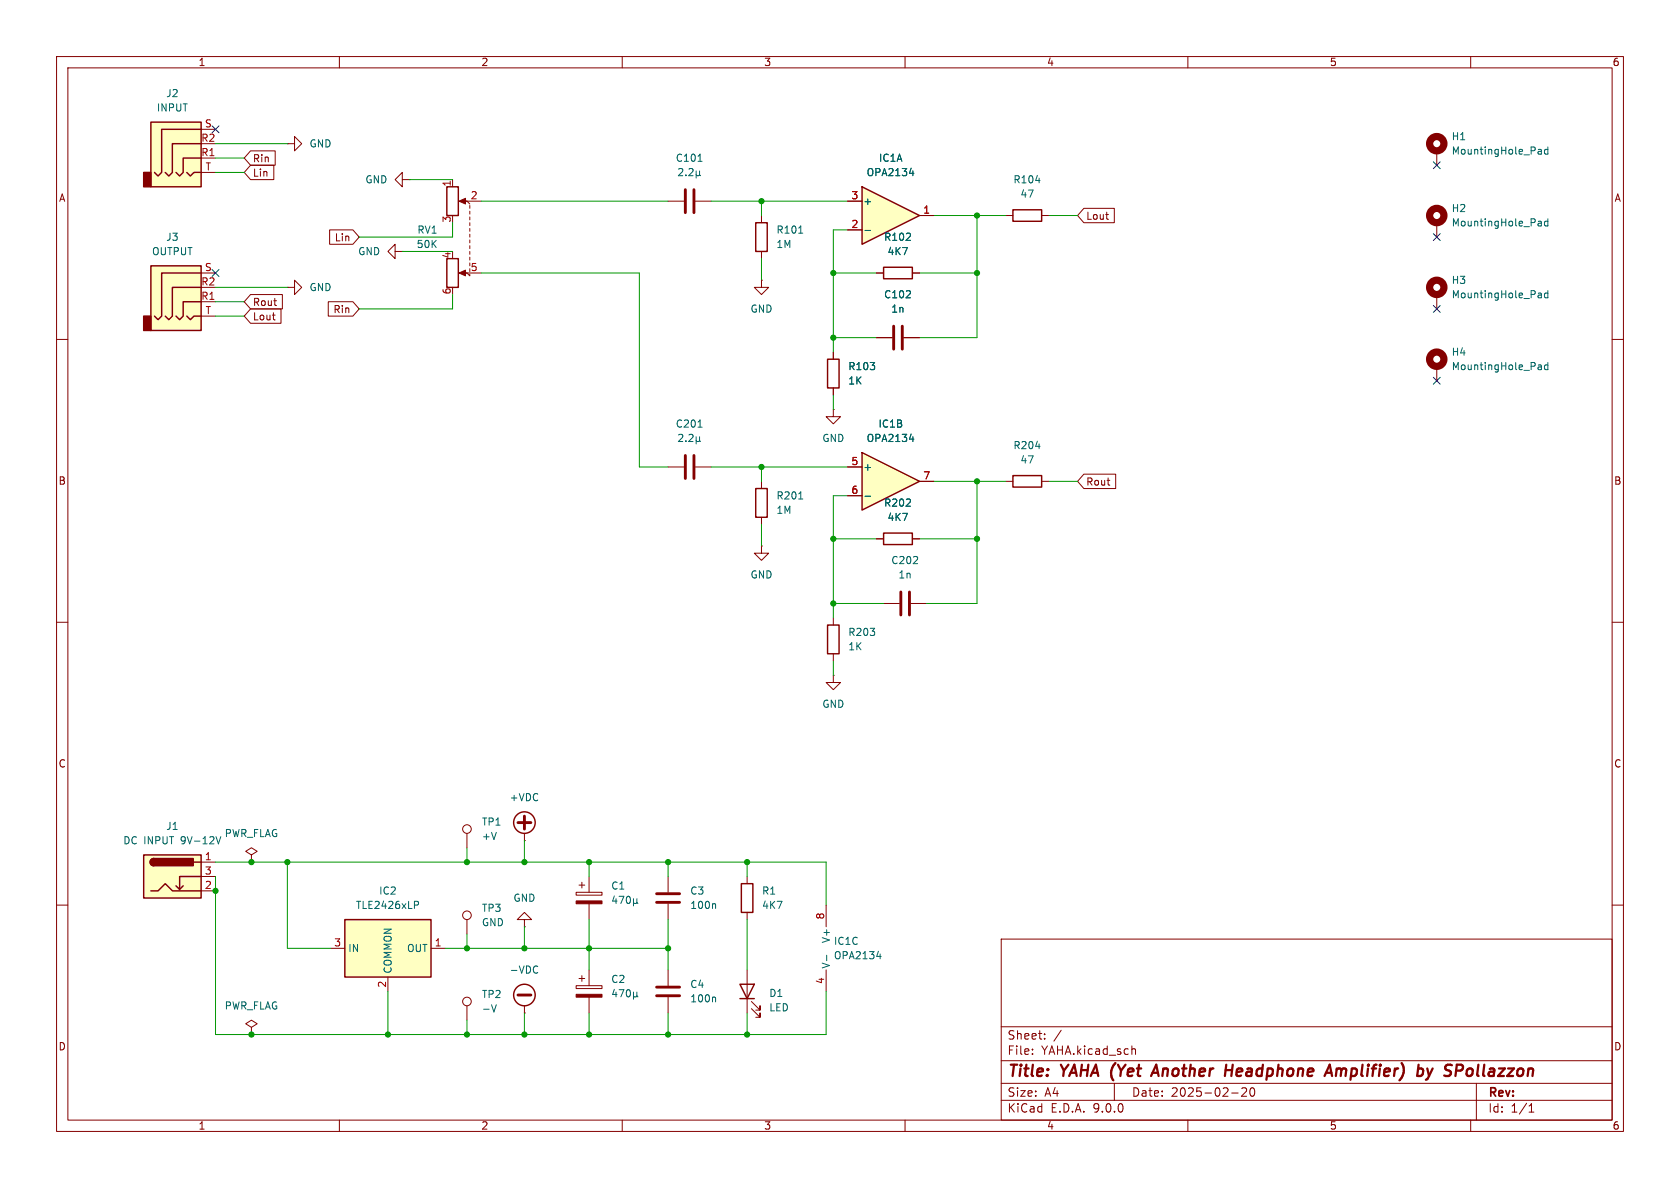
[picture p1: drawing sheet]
<svg xmlns="http://www.w3.org/2000/svg" width="297mm" height="210mm" viewBox="0 0 297 210" stroke-linecap="round" stroke-linejoin="round" font-family="sans-serif">
<g fill="none" stroke="#840000" stroke-width=".18">
<path d="M10 10h277v190h-277zM12 12h273v186h-273zM60 10v2M110 10v2M160 10v2M210 10v2M260 10v2M10 60h2M285 60h2M177.8 85.1h1.3M184.1 85.1h1.3M10 110h2"/>
<path d="M285 110h2M10 160h2M177 166h108v32h-108zM285 160h2M60 198v2M110 198v2M160 198v2M177 194.5h108M177 191.5h108M177 187.5h108M177 181.5h108M182.5 186.3v.1"/>
<path d="M182.5 185.5v.1M184.7 183.6v.1M184.7 182.8v.1M187.6 182.1l-1.3 2M197 191.5v3M200.2 185.5h.5v.9M210 198v2M217.7 193.2h1.2M220.3 192.4v.5l-.8 .9h.9M221.1 192.4a.81 .81 0 0 0 .4 1.4l.2-.1 .1-.5-.1-.8M260 198v2M261 191.5v6.5"/>
<path d="M270.3 196.6h.9M270.3 195.5l.4-.4v1.5"/>
</g>
<path d="M203.5 190.2l.9-2 .4 2M203.8 189.6h.9M216.7 189.2h1.1M217.9 188.2l-.2 2M234.4 189.6h1M235.1 188.2l.4 2M236.3 188.9l-.1 1.3M236.9 188.9l-.6 .2M252.3 188.9l.3 1.3M252.6 190.2l-.2 .5-.3 .2M253.3 188.9l-.7 1.3M259.6 189l-.3 .3v.5l.3 .4" fill="none" stroke="#840000" stroke-width=".4"/>
<path d="M179.1 84.1h5v2h-5z" fill="none" stroke="#840000" stroke-width=".25"/>
<path d="M183.1 78.9h.8" fill="none" stroke="#006464" stroke-width=".18"/>
<path d="M152.4 33l10.2 5.1-10.2 5.1z" fill="#ffffc2"/>
<path d="M152.4 33l10.2 5.1-10.2 5.1z" fill="none" stroke="#840000" stroke-width=".25"/>
<g fill="none" stroke="#840000" stroke-width=".18">
<path d="M118.1 35.6h2.8M122.9 35.6h2.8M149.9 35.6h2.5M162.6 38.1h2.5M149.9 40.6h2.5M118.1 82.6h2.8M122.9 82.6h2.8M44.4 151.1l1.1-.6-1.1-.6-1 .6 1 .6v1.3M44.4 152.4h.1M82.5 147.3v2.6"/>
<circle cx="82.5" cy="146.6" r=".76"/>
</g>
<g fill="none" stroke="#006464" stroke-width=".18">
<path d="M120 29.9l.5-.1 .2 .4-.8 .9h.8M121.3 30.9v.2M121.8 29.9l.5-.1 .2 .4-.8 .9h.8M123.1 30.9l.2 .2h.2l.2-.2M123.1 30.2v1.3M123.4 28.5h.7M123.7 30.9l.2 .2M123.7 30.2v.7M160.8 30.6h.8M161.4 30.2v.9M152.9 40.7h1M120 76.9l.5-.1 .2 .3-.8 .9h.8"/>
<path d="M121.3 77.9v.1M121.8 76.9l.5-.1 .2 .3-.8 .9h.8M123.1 77.2v1.3M123.1 77.9l.2 .1h.2l.2-.1M123.4 75.5h.7M123.7 77.2v.7M123.7 77.9l.2 .1"/>
</g>
<path d="M121.2 33.5v4.1M122.7 33.5v4.1M121.2 80.5v4.1M122.7 80.5v4.1" fill="none" stroke="#840000" stroke-width=".51"/>
<path d="M25.4 151.1h10.2v7.7h-10.2z" fill="#ffffc2"/>
<path d="M156.2 94.2h5.1v2.1h-5.1zM25.4 151.1h10.2v7.7h-10.2zM26.7 157.5h1.2l1.3-1.3 1.3 1.3h5.1M27.2 151.8a.64 .64 0 0 0-.7 .6 .64 .64 0 0 0 .7 .6M32.4 156.6l-.7 .6M34.3 152.4h1.3M35.6 154.9h-3.9v2.3l-.6-.6" fill="none" stroke="#840000" stroke-width=".25"/>
<g fill="#840000" stroke="#840000" stroke-width=".25">
<path d="M26.7 152l.5-.2v1.2a.63 .63 0 0 1-.6-.4 .63 .63 0 0 1 .1-.6z"/>
<path d="M27.2 151.8h7v1.2h-7z"/>
</g>
<path d="M154.9 95.3h1.3M161.3 95.3h1.3M35.6 152.4h2.5M35.6 154.9h2.5M35.6 157.5h2.5" fill="none" stroke="#840000" stroke-width=".18"/>
<path d="M38.2 147.9l.4 1.3 .4-1.3" fill="none" stroke="#006464" stroke-width=".18"/>
<path d="M61 162.6h15.2v10.1h-15.2z" fill="#ffffc2"/>
<g fill="none" stroke="#840000" stroke-width=".25">
<path d="M156.2 47.2h5.1v2.1h-5.1zM61 162.6h15.2v10.1h-15.2zM130.8 174h2.5l-1.2 2.5zM130.8 176.5h2.5"/>
<circle cx="92.7" cy="145.4" r="1.9"/>
</g>
<g fill="none" stroke="#840000" stroke-width=".18">
<path d="M50.8 25.4h1.3v-1.3l1.2 1.3-1.2 1.3v-1.3M50.8 25.4h.1M154.9 48.3h1.3M161.3 48.3h1.3M254 64.8v2.5M92.7 148.6h.1M92.7 147.3v1.3M101.9 157.7h4.5v.5h-4.5zM102.4 156.5h1M102.9 156v1M104.1 154.9v2.8M104.1 159.8v2.8"/>
<path d="M58.4 167.6h2.6M68.6 172.7v2.6M76.2 167.6h2.5M82.5 162.6v2.5M92.7 162.6h-1.3l1.3-1.3 1.3 1.3h-1.3v1.2M92.7 163.8h.1M132.1 171.5v7.6M132.8 178.3l1.6 1.5v-.7v.7h-.8M132.8 177l1.6 1.6v-.8v.8h-.8"/>
<circle cx="82.5" cy="161.8" r=".76"/>
</g>
<g fill="none" stroke="#006464" stroke-width=".18">
<path d="M272.1 64.5h.2l.2 .2v.6M272.5 65.3h-.4M272.5 64.8l-.4 .1M273.6 64.6l-.3-.1-.3 .2 .2 .6h.4M273.6 64.1v1.2M73.3 159.3h.5l.2 .3-.1 .3-.6 .1M108.6 158.4l-.3 .9h.8M108.9 158.9v.8M109.5 158.4h.8l-.5 1.3M110.8 158.6l.2-.2a.68 .68 0 0 1 .5 .7 .68 .68 0 0 1-.5 .6l-.2-.1-.1-.4zM112 159.5l.2 .2h.2l.2-.2M112 158.9v1.2"/>
<path d="M112.6 159.5l.2 .2M112.6 158.9v.6"/>
</g>
<path d="M91.6 145.4h2.3M92.7 144.3v2.3" fill="none" stroke="#840000" stroke-width=".51"/>
<circle cx="254" cy="63.5" r="1.27" fill="none" stroke="#840000" stroke-width="1.3"/>
<path d="M101.9 159.3h4.5v.5h-4.5z" fill="#840000" stroke="#840000" stroke-width=".18"/>
<path d="M26.7 21.6h8.9v11.4h-8.9z" fill="#ffffc2"/>
<path d="M25.4 30.5h1.3v2.5h-1.3z" fill="#840000" stroke="#840000" stroke-width=".25"/>
<g fill="none" stroke="#840000" stroke-width=".25">
<path d="M26.7 21.6h8.9v11.4h-8.9zM33 30.5l.7 .6 .6-.6h1.3M35.6 22.9h-7v7.6l-.7 .6-.6-.6M35.6 27.9h-3.2v2.6l-.7 .6-.6-.6M35.6 25.4h-5.1v5.1l-.7 .6-.6-.6"/>
<circle cx="92.7" cy="175.9" r="1.9"/>
</g>
<g fill="none" stroke="#840000" stroke-width=".18">
<path d="M35.6 22.9h2.5M35.6 27.9h2.5M35.6 30.5h2.5M71.1 31.8v1.2l-1.3-1.2 1.3-1.3v1.3h1.3M72.4 31.8h.1M254 26.7v2.5M254 39.4v2.5M50.8 50.8h1.3v-1.3l1.2 1.3-1.2 1.3v-1.3M50.8 50.8h.1M69.8 44.5v1.2l-1.2-1.2 1.2-1.3v1.3h1.3M71.1 44.5h.1M254 52.1v2.5"/>
<path d="M156.2 106.7h2.8M161 106.7h2.8M118.1 154.9v2.8M118.1 159.8v2.8M92.7 179.1h.1M92.7 177.8v1.3M118.1 171.5v2.7M118.1 176.3v2.8M44.4 181.6l1.1-.6-1.1-.7-1 .7 1 .6v1.3M44.4 182.9h.1"/>
</g>
<g fill="none" stroke="#840000" stroke-width="1.3">
<circle cx="254" cy="25.4" r="1.27"/>
<circle cx="254" cy="38.1" r="1.27"/>
<circle cx="254" cy="50.8" r="1.27"/>
</g>
<g fill="none" stroke="#006464" stroke-width=".18">
<path d="M272.1 26.4h.2l.2 .2v.6M272.1 39.1h.2l.2 .2v.6M272.5 27.2h-.4M272.5 26.7l-.4 .1M272.5 39.9h-.4M272.5 39.4l-.4 .1M273.6 26v1.2M273.6 38.7v1.2M273.6 26.5l-.3-.1-.3 .2 .2 .6h.4M273.6 39.2l-.3-.1-.3 .2 .2 .6h.4M272.1 51.8h.2l.2 .2v.6M272.5 52.6h-.4"/>
<path d="M272.5 52.1l-.4 .1M273.6 51.9l-.3-.1-.3 .2 .2 .6h.4M273.6 51.4v1.2M126.3 159.8l.2 .1v.7M94.8 170.8l.3 .1M95.1 171.9l-.3 .1M126.3 176.3l.2 .1v.7"/>
</g>
<path d="M159.3 104.6v4.1M160.8 104.6v4.1M116.1 159.5h4M116.1 158h4M91.6 175.9h2.3M116.1 176h4M116.1 174.5h4" fill="none" stroke="#840000" stroke-width=".51"/>
<path d="M26.7 47h8.9v11.4h-8.9z" fill="#ffffc2"/>
<path d="M25.4 55.9h1.3v2.5h-1.3z" fill="#840000" stroke="#840000" stroke-width=".25"/>
<path d="M79 33h2v5.1h-2zM133.6 39.4h2v5.1h-2zM179.1 37.1h5v2h-5zM26.7 47h8.9v11.4h-8.9zM33 55.9l.7 .6 .6-.6h1.3M35.6 48.3h-7v7.6l-.7 .6-.6-.6M35.6 53.3h-3.2v2.6l-.7 .6-.6-.6M35.6 50.8h-5.1v5.1l-.7 .6-.6-.6M79 45.7h2v5.1h-2zM133.6 86.4h2v5h-2zM131.1 156.2h2v5.1h-2z" fill="none" stroke="#840000" stroke-width=".25"/>
<g fill="none" stroke="#840000" stroke-width=".18">
<path d="M80 31.8v1.2M81.5 35.6h3.6M82.5 35.6l.6 .5M83.1 36.3v.5M83.1 37.3v.5M83.1 38.4v.5M83.1 39.4v.5M134.6 38.1v1.3M177.8 38.1h1.3M184.1 38.1h1.3M35.6 48.3h2.5M35.6 53.3h2.5"/>
<path d="M35.6 55.9h2.5M81.5 48.3h3.6M82.5 48.3l.6 .5v-.3M83.1 40.4v.5M83.1 41.4v.5M83.1 42.4v.5M83.1 43.4v.5M83.1 44.5v.5M83.1 45.5v.5M134.6 49.5v1.3h1.3l-1.3 1.3-1.3-1.3h1.3M134.6 49.5h.1M134.6 44.5v1.2"/>
<path d="M154.9 59.7h2.8M159.8 59.7h2.8M134.6 85.1v1.3M134.6 91.4v1.3M132.1 154.9v1.3M82.5 177.8v2.5M132.1 161.3v1.3"/>
<circle cx="82.5" cy="177" r=".76"/>
</g>
<path d="M183.1 31.9h.8M141.2 41.2h.7M141.2 88.2h.7M87.7 177.6l-.4 1.3" fill="none" stroke="#006464" stroke-width=".18"/>
<g fill="#840000" stroke="#840000" stroke-width=".18">
<path d="M81.2 35.6l1.1-.5v1z"/>
<path d="M81.2 48.3l1.1-.5v1z"/>
</g>
<path d="M158 57.7v4M159.5 57.7v4" fill="none" stroke="#840000" stroke-width=".51"/>
<path d="M152.4 80l10.2 5.1-10.2 5.1z" fill="#ffffc2"/>
<path d="M146.3 63.5h2v5.1h-2zM152.4 80l10.2 5.1-10.2 5.1zM146.3 110.5h2v5.1h-2z" fill="none" stroke="#840000" stroke-width=".25"/>
<g fill="none" stroke="#840000" stroke-width=".18">
<path d="M44.3 26.7h4.3v2.5h-4.3l-1.1-1.3zM44.3 29.2h4.1v2.6h-4.1l-1.1-1.3zM149.9 35.6h2.5M162.6 38.1h2.5M191.6 36.8h5.4v2.6h-5.4l-1.1-1.3zM195.5 37.9h.5M195.8 38.8h.2M44.3 52.1h5.6v2.5h-5.6l-1.1-1.3zM44.3 54.6h5.4v2.6h-5.4l-1.1-1.3zM48.2 55.7h.4M48.5 56.6h.1M58 53.3h4.4l1.1 1.3-1.1 1.3h-4.4z"/>
<path d="M58.3 40.6h4.1l1.1 1.3-1.1 1.3h-4.1zM149.9 40.6h2.5M154.9 48.3h1.3M154.9 59.7h2.8M159.8 59.7h2.8M161.3 48.3h1.3M147.3 72.4v1.3h1.3l-1.3 1.2-1.3-1.2h1.3M147.3 72.4h.1M147.3 62.2v1.3M147.3 68.6v1.3M134.6 96.5v1.3h1.3l-1.3 1.3-1.3-1.3h1.3M134.6 96.5h.1"/>
<path d="M149.9 82.6h2.5M149.9 87.6h2.5M154.9 95.3h1.3M161.3 95.3h1.3M162.6 85.1h2.5M191.6 83.8h5.6v2.6h-5.6l-1.1-1.3zM147.3 119.4v1.3h1.3l-1.3 1.2-1.3-1.2h1.3M147.3 119.4h.1M147.3 109.2v1.3M147.3 115.6v1.2M101.9 174.2h4.5v.6h-4.5zM102.4 173h1"/>
<path d="M102.9 172.5v1M104.1 171.5v2.7M104.1 176.3v2.8M146 160v3.8M146 171.5v3.8"/>
</g>
<g fill="none" stroke="#006464" stroke-width=".18">
<path d="M160.8 30.6h.8M161.4 30.2v.9M152.9 40.7h1M160.8 77.6h.8M161.4 77.2v.8M152.9 87.7h1M108.6 174.9l-.3 .9h.8M108.9 175.4v.8M109.5 175h.8l-.5 1.2M110.8 175.1l.2-.1a.68 .68 0 0 1 .5 .6 .68 .68 0 0 1-.5 .6l-.2-.1-.1-.4zM112 176l.2 .2h.2l.2-.2M112 175.4v1.2"/>
<path d="M112.6 176l.2 .2M112.6 175.4v.6M146.1 168.9v.9M155 169.1h.8M155.6 168.6v.9"/>
</g>
<path d="M101.9 175.8h4.5v.5h-4.5z" fill="#840000" stroke="#840000" stroke-width=".18"/>
<g fill="none" stroke="#009600" stroke-width=".18">
<path d="M38.1 25.4h12.7M38.1 27.9h5.1M38.1 30.5h5.1M72.4 31.8h7.6M80 39.4v2.5h-16.5M85.1 35.6h33M125.7 35.6h24.2M134.6 35.6v2.5M165.1 38.1h12.7M172.7 38.1v21.6h-10.1M185.4 38.1h5.1M38.1 53.3h5.1"/>
<path d="M38.1 50.8h12.7M38.1 55.9h5.1M71.1 44.5h8.9M80 52.1v2.5h-16.5M85.1 48.3h27.9v34.3h5.1M134.6 45.7v3.8M147.3 48.3h7.6M147.3 59.7h7.6M149.9 40.6h-2.6v21.6M162.6 48.3h10.1M147.3 69.9v2.5M125.7 82.6h24.2"/>
<path d="M134.6 82.6v2.5M134.6 92.7v3.8M147.3 95.3h7.6M149.9 87.6h-2.6v21.6M162.6 95.3h10.1M165.1 85.1h12.7M172.7 85.1v21.6h-8.9M185.4 85.1h5.1M147.3 116.8v2.6M147.3 106.7h8.9M38.1 152.4h107.9v7.6M38.1 154.9v28h107.9v-7.6"/>
<path d="M50.8 152.4v15.2h7.6M82.5 149.9v2.5M92.7 148.6v3.8M104.1 152.4v2.5M118.1 152.4v2.5M132.1 152.4v2.5M68.6 175.3v7.6M78.7 167.6h39.4M82.5 165.1v2.5M92.7 163.8v3.8M92.7 179.1v3.8M104.1 162.6v8.9"/>
<path d="M104.1 179.1v3.8M118.1 162.6v8.9M118.1 179.1v3.8M132.1 162.6v8.9M132.1 179.1v3.8M82.5 180.3v2.6"/>
</g>
<path d="M37.5 22.3l1.2 1.2M38.7 22.3l-1.2 1.2M253.4 28.6l1.2 1.2M254.6 28.6l-1.2 1.2M37.5 47.7l1.2 1.2M38.7 47.7l-1.2 1.2M253.4 41.3l1.2 1.2M253.4 54l1.2 1.2M254.6 41.3l-1.2 1.2M254.6 54l-1.2 1.2M253.4 66.7l1.2 1.2M254.6 66.7l-1.2 1.2" fill="none" stroke="#000084" stroke-width=".18"/>
<g fill="#009600" stroke="#009600" stroke-width=".18">
<circle cx="134.6" cy="35.6" r=".46"/>
<circle cx="118.1" cy="152.4" r=".46"/>
<circle cx="92.7" cy="152.4" r=".46"/>
<circle cx="118.1" cy="167.6" r=".46"/>
<circle cx="104.1" cy="152.4" r=".46"/>
<circle cx="104.1" cy="167.6" r=".46"/>
<circle cx="82.5" cy="152.4" r=".46"/>
<circle cx="172.7" cy="38.1" r=".46"/>
<circle cx="172.7" cy="48.3" r=".46"/>
<circle cx="147.3" cy="59.7" r=".46"/>
<circle cx="147.3" cy="48.3" r=".46"/>
<circle cx="172.7" cy="85.1" r=".46"/>
<circle cx="172.7" cy="95.3" r=".46"/>
<circle cx="68.6" cy="182.9" r=".46"/>
<circle cx="44.4" cy="182.9" r=".46"/>
<circle cx="38.1" cy="157.5" r=".46"/>
<circle cx="44.4" cy="152.4" r=".46"/>
<circle cx="50.8" cy="152.4" r=".46"/>
<circle cx="82.5" cy="167.6" r=".46"/>
<circle cx="92.7" cy="167.6" r=".46"/>
<circle cx="82.5" cy="182.9" r=".46"/>
<circle cx="147.3" cy="95.3" r=".46"/>
<circle cx="147.3" cy="106.7" r=".46"/>
<circle cx="134.6" cy="82.6" r=".46"/>
<circle cx="104.1" cy="182.9" r=".46"/>
<circle cx="118.1" cy="182.9" r=".46"/>
<circle cx="132.1" cy="152.4" r=".46"/>
<circle cx="132.1" cy="182.9" r=".46"/>
<circle cx="92.7" cy="182.9" r=".46"/>
</g>
<g font-size="2.8" fill="#840000">
<text x="178" y="190.9">Title:</text>
<text x="187.7" y="190.9">YAHA (Yet</text>
<text x="205.4" y="190.9">Another</text>
<text x="219" y="190.9">Headphone</text>
<text x="237.7" y="190.9">Amplifier)</text>
<text x="254.6" y="190.9">by</text>
<text x="260.3" y="190.9">SPollazzon</text>
</g>
<g font-size="2.1" fill="#840000">
<text x="178" y="184">Sheet:</text>
<text x="178" y="186.7">File:</text>
<text x="184.1" y="186.7">YAHA.kicad_sch</text>
<text x="178" y="196.9">KiCad</text>
<text x="178" y="194.1">Size:</text>
<text x="184.7" y="194.1">A4</text>
<text x="185.7" y="196.9">E.D.A.</text>
<text x="193.3" y="196.9">9.0.0</text>
<text x="200" y="194.1">Date:</text>
<text x="207" y="194.1">2025-02-20</text>
<text x="263" y="194.3">Rev:</text>
<text x="263" y="196.9">Id:</text>
<text x="267.1" y="196.9">1/1</text>
</g>
<g font-size="1.8" fill="#840000">
<text x="35" y="11.9">1</text>
<text x="85" y="11.9">2</text>
<text x="135" y="11.9">3</text>
<text x="185" y="11.9">4</text>
<text x="235" y="11.9">5</text>
<text x="285" y="11.9">6</text>
<text x="44.6" y="28.9">Rin</text>
<text x="10.3" y="35.9">A</text>
<text x="44.6" y="31.4">Lin</text>
<text x="285.3" y="35.9">A</text>
<text x="191.9" y="39.1">Lout</text>
<text x="59.1" y="42.9">Lin</text>
<text x="44.6" y="54.3">Rout</text>
<text x="44.6" y="56.8">Lout</text>
<text x="58.8" y="55.6">Rin</text>
<text x="10.3" y="85.9">B</text>
<text x="191.9" y="86">Rout</text>
<text x="285.3" y="85.9">B</text>
<text x="10.3" y="135.9">C</text>
<text x="285.3" y="135.9">C</text>
<text x="10.3" y="185.9">D</text>
<text x="285.3" y="185.9">D</text>
<text x="35" y="199.9">1</text>
<text x="85" y="199.9">2</text>
<text x="135" y="199.9">3</text>
<text x="185" y="199.9">4</text>
<text x="235" y="199.9">5</text>
<text x="285" y="199.9">6</text>
</g>
<g font-size="1.8" fill="#006464">
<text x="29.3" y="17.4">J2</text>
<text x="27.6" y="19.9">INPUT</text>
<text x="54.6" y="26.3">GND</text>
<text x="119.4" y="28.8">C101</text>
<text x="155.3" y="28.8">IC1A</text>
<text x="256.5" y="25">H1</text>
<text x="256.5" y="27.5">MountingHole_Pad</text>
<text x="64.5" y="32.6">GND</text>
<text x="153.1" y="31.3">OPA2134</text>
<text x="179.1" y="32.6">R104</text>
<text x="180.3" y="35.2">47</text>
<text x="73.7" y="41.5">RV1</text>
<text x="137.2" y="41.5">R101</text>
<text x="152.5" y="36.4">+</text>
<text x="256.5" y="37.7">H2</text>
<text x="256.5" y="40.2">MountingHole_Pad</text>
<text x="26.8" y="45.3">OUTPUT</text>
<text x="29.3" y="42.8">J3</text>
<text x="63.2" y="45.3">GND</text>
<text x="73.6" y="44">50K</text>
<text x="137.2" y="44">1M</text>
<text x="156.2" y="42.8">R102</text>
<text x="156.8" y="45.3">4K7</text>
<text x="54.6" y="51.7">GND</text>
<text x="156.2" y="52.9">C102</text>
<text x="256.5" y="50.4">H3</text>
<text x="256.5" y="52.9">MountingHole_Pad</text>
<text x="132.6" y="55.5">GND</text>
<text x="157.5" y="55.5">1n</text>
<text x="149.9" y="65.6">R103</text>
<text x="256.5" y="63.1">H4</text>
<text x="256.5" y="65.6">MountingHole_Pad</text>
<text x="149.9" y="68.2">1K</text>
<text x="119.4" y="75.8">C201</text>
<text x="155.2" y="75.8">IC1B</text>
<text x="145.3" y="78.3">GND</text>
<text x="152.5" y="83.4">+</text>
<text x="153.1" y="78.3">OPA2134</text>
<text x="179.1" y="79.6">R204</text>
<text x="180.3" y="82.1">47</text>
<text x="137.2" y="88.5">R201</text>
<text x="156.2" y="89.8">R202</text>
<text x="137.2" y="91">1M</text>
<text x="156.8" y="92.3">4K7</text>
<text x="157.5" y="99.9">C202</text>
<text x="132.6" y="102.5">GND</text>
<text x="158.7" y="102.5">1n</text>
<text x="149.9" y="112.6">R203</text>
<text x="149.9" y="115.2">1K</text>
<text x="145.3" y="125.3">GND</text>
<text x="90" y="141.8">+VDC</text>
<text x="21.7" y="149.5">DC INPUT</text>
<text x="29.3" y="146.9">J1</text>
<text x="32.1" y="149.5">9V-12V</text>
<text x="39.6" y="148.2">PWR_FLAG</text>
<text x="85.1" y="146.2">TP1</text>
<text x="85.1" y="148.7">+V</text>
<text x="62.8" y="160.9">TLE2426xLP</text>
<text x="66.9" y="158.3">IC2</text>
<text x="85.1" y="161.4">TP3</text>
<text x="90.7" y="159.6">GND</text>
<text x="108" y="157.5">C1</text>
<text x="121.9" y="158.3">C3</text>
<text x="121.9" y="160.9">100n</text>
<text x="134.6" y="158.3">R1</text>
<text x="134.6" y="160.9">4K7</text>
<text x="85.1" y="163.9">GND</text>
<text x="146.9" y="166.8" transform="rotate(-90 146.9 166.8)">V+</text>
<text x="147.3" y="167.2">IC1C</text>
<text x="61.5" y="168.5">IN</text>
<text x="69.4" y="172.2" transform="rotate(-90 69.4 172.2)">COMMON</text>
<text x="71.9" y="168.5">OUT</text>
<text x="90" y="172.3">-VDC</text>
<text x="108" y="174">C2</text>
<text x="146.9" y="171.3" transform="rotate(-90 146.9 171.3)">V-</text>
<text x="147.3" y="169.8">OPA2134</text>
<text x="39.6" y="178.7">PWR_FLAG</text>
<text x="85.1" y="176.6">TP2</text>
<text x="85.1" y="179.2">-V</text>
<text x="121.9" y="174.9">C4</text>
<text x="121.9" y="177.4">100n</text>
<text x="135.9" y="176.4">D1</text>
<text x="135.9" y="179">LED</text>
</g>
<g font-size="1.8" fill="#a90000">
<text x="36.1" y="22.6">S</text>
<text x="35.5" y="25.1">R2</text>
<text x="35.5" y="27.7">R1</text>
<text x="36.2" y="30.2">T</text>
<text x="79.8" y="33.1" transform="rotate(-90 79.8 33.1)">1</text>
<text x="83.1" y="35.3">2</text>
<text x="150.4" y="35.3">3</text>
<text x="79.8" y="39.4" transform="rotate(-90 79.8 39.4)">3</text>
<text x="150.4" y="40.4">2</text>
<text x="163.1" y="37.8">1</text>
<text x="79.8" y="45.8" transform="rotate(-90 79.8 45.8)">4</text>
<text x="35.5" y="50.5">R2</text>
<text x="35.5" y="53.1">R1</text>
<text x="36.1" y="48">S</text>
<text x="79.8" y="52.1" transform="rotate(-90 79.8 52.1)">6</text>
<text x="83.1" y="48">5</text>
<text x="36.2" y="55.6">T</text>
<text x="150.4" y="82.3">5</text>
<text x="150.4" y="87.4">6</text>
<text x="163.1" y="84.8">7</text>
<text x="36.1" y="152.1">1</text>
<text x="36.1" y="154.7">3</text>
<text x="36.1" y="157.2">2</text>
<text x="59" y="167.4">3</text>
<text x="76.8" y="167.4">1</text>
<text x="145.8" y="162.6" transform="rotate(-90 145.8 162.6)">8</text>
<text x="68.3" y="174.7" transform="rotate(-90 68.3 174.7)">2</text>
<text x="145.8" y="174.1" transform="rotate(-90 145.8 174.1)">4</text>
</g>
</svg>
